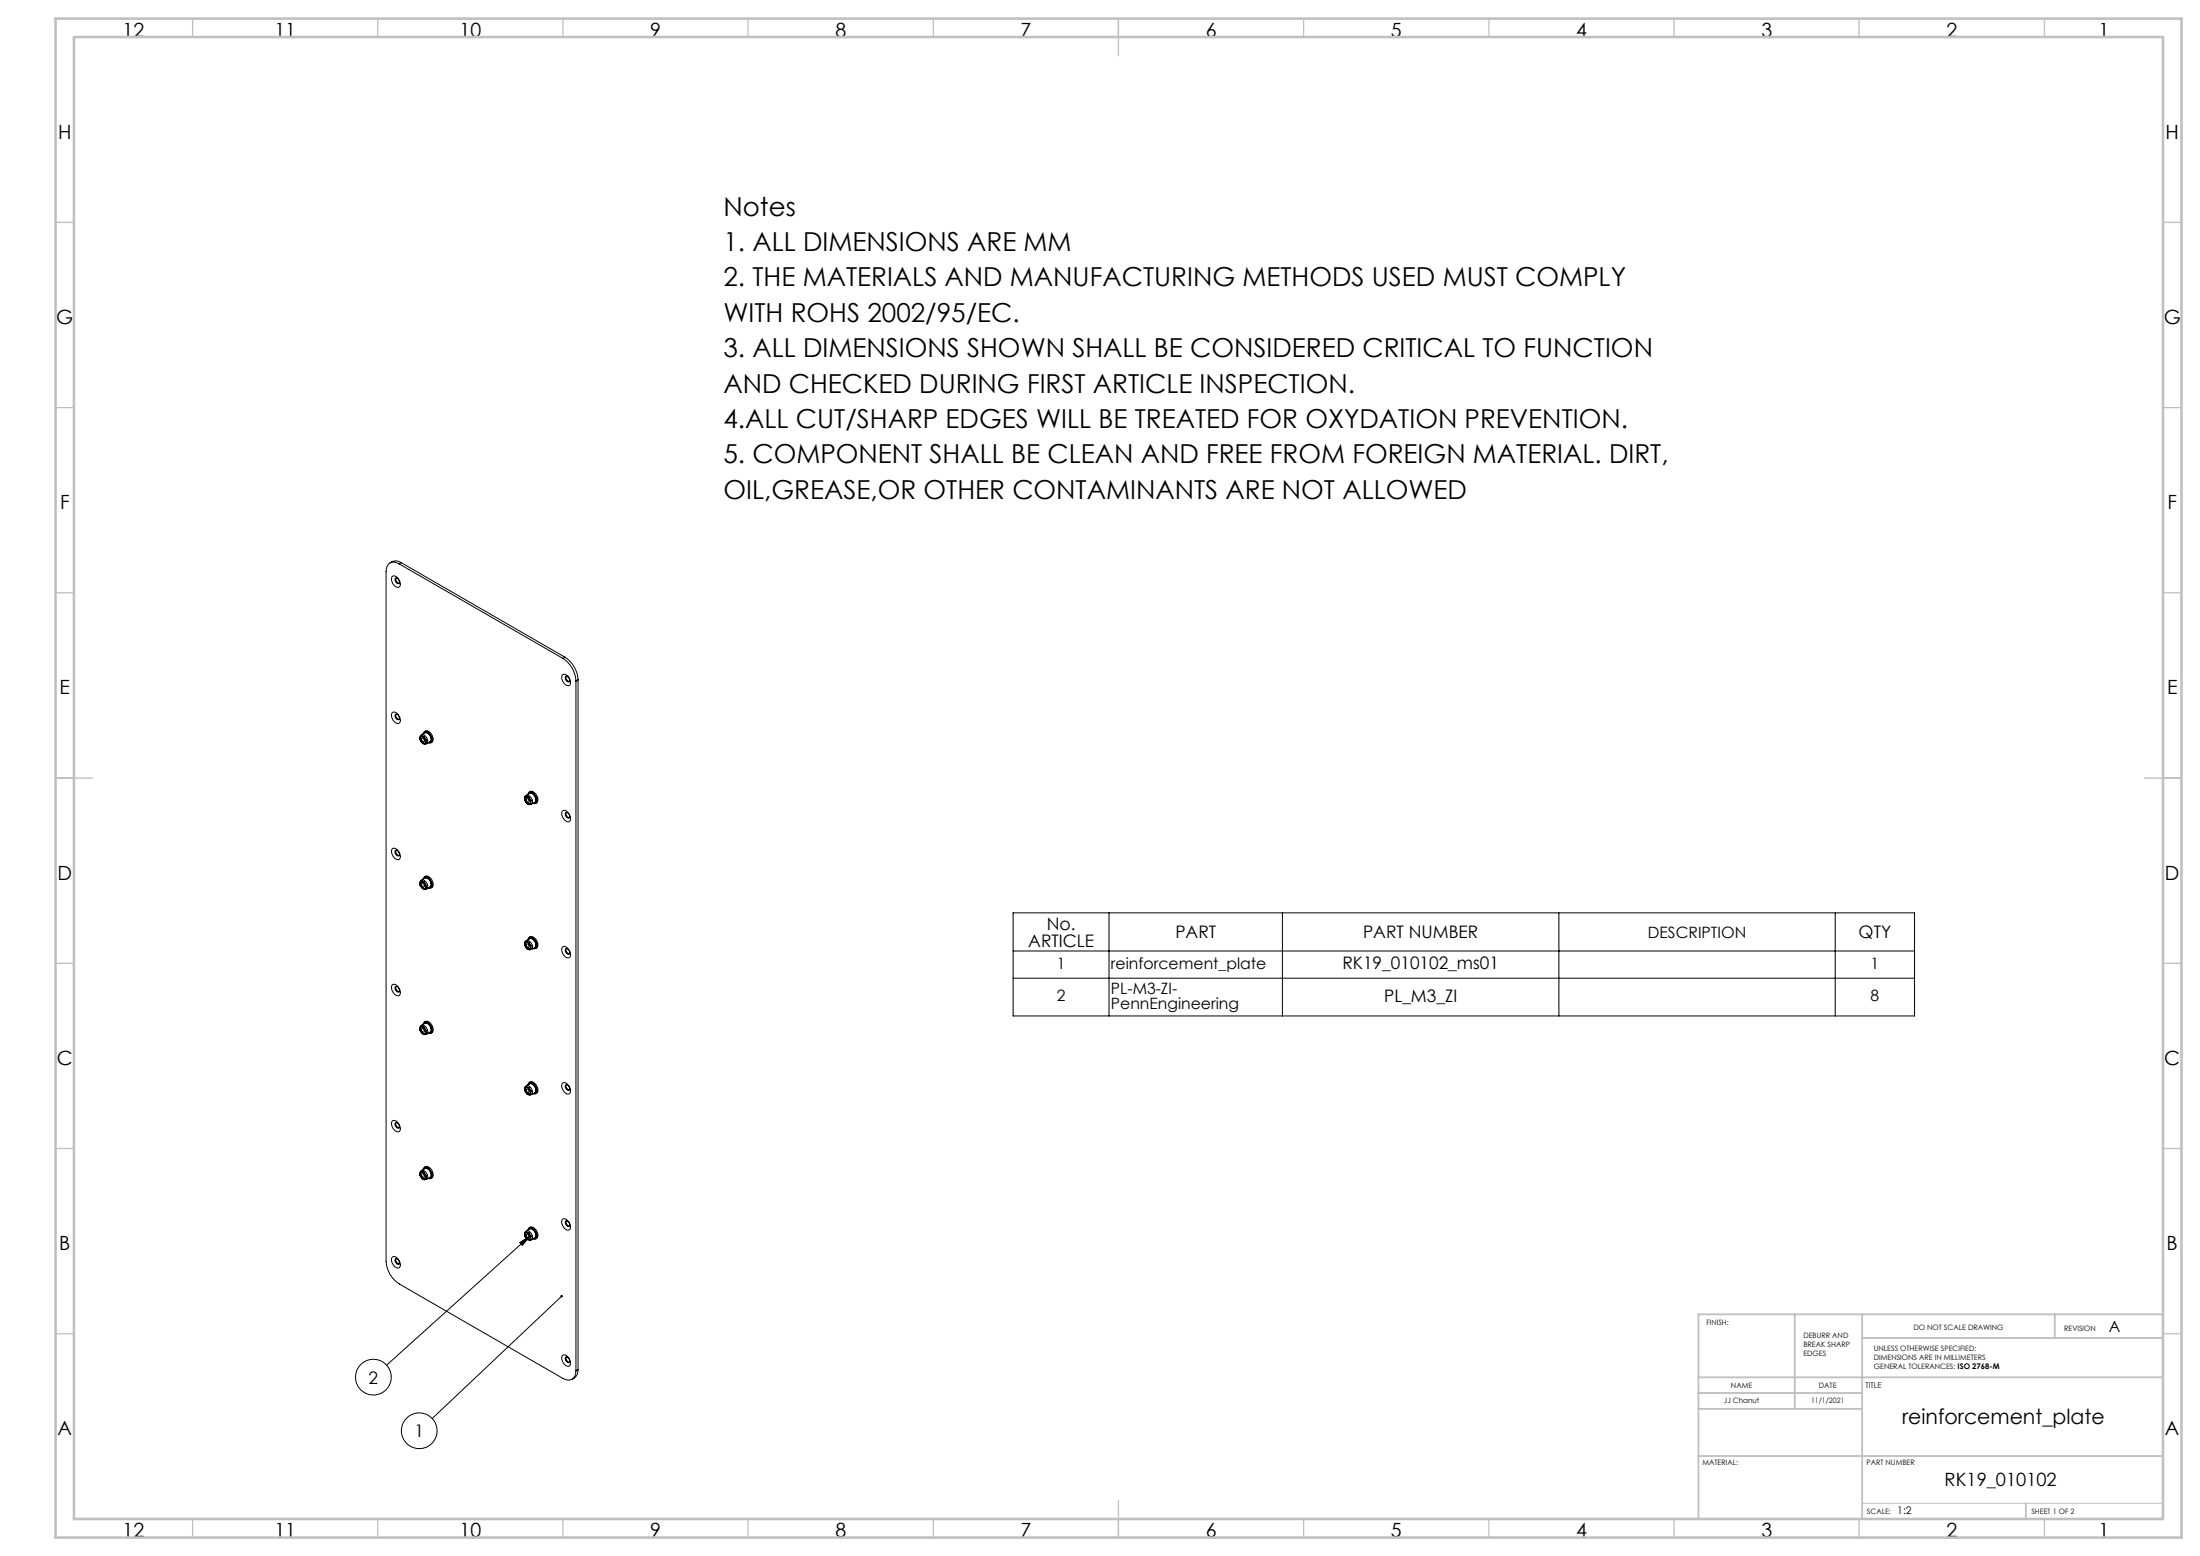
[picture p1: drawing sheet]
<svg xmlns="http://www.w3.org/2000/svg" width="594mm" height="420mm" viewBox="0 0 594 420" stroke-linecap="round" stroke-linejoin="round" font-family="sans-serif">
<g fill="none" stroke="#000" stroke-width=".27">
<path d="M105.8 155.7a1.36 1.36 0 0 1 2 1 1.32 1.32 0 0 1-.2 1.9 2.22 2.22 0 0 1-1.8-2.9zM106.7 156.2a.86 .86 0 0 1 1 .3 .86 .86 0 0 1 0 1h-.5l-.4-.5zM106.9 156a1.11 1.11 0 0 0 .9 1.4M107.8 152.2a2.15 2.15 0 0 0-2.5-.2 2.15 2.15 0 0 0-1.1 2.3v186.1a7.8 7.8 0 0 0 3.6 6.2l44.2 25.5a2.15 2.15 0 0 0 2.5 .2 2.15 2.15 0 0 0 1-2.3M107.8 152.2l44.2 25.5M108.3 151.9a2.48 2.48 0 0 0-3 .1M108.3 151.9l-.5 .3M108.3 151.9l44.2 25.5M152 177.7a7.8 7.8 0 0 1 3.5 6.2M152.5 177.4a7.8 7.8 0 0 1 3.6 6.1M152.5 177.4l-.5 .3M105.8 192.5l.3-.3a2.02 2.02 0 0 1 1.7 2.9 1.59 1.59 0 0 1-2-1.3l-.1-.5z"/>
<path d="M106.7 193a.84 .84 0 0 1 1 .2 .84 .84 0 0 1 0 1.1l-.7-.3-.3-.5zM106.9 192.8a1.11 1.11 0 0 0 .9 1.4M113.4 199.7l.2 .1M113.4 199.7h.1M113.5 198.7a.97 .97 0 0 1 1-.4 .97 .97 0 0 1 .7 .9 .94 .94 0 0 1 .4 1 .94 .94 0 0 1-.9 .7M113.5 199.7l.1 .1M113.5 199.5h.1M113.5 199.5l-.1 .2M113.5 199.5v.2M113.6 198.6a1.46 1.46 0 0 1 1.2 2.2 1.46 1.46 0 0 1-1.2-2.2zM113.6 198.9l-.1 .6M113.6 199.8l.4 .7"/>
<path d="M113.6 198.8h.1M113.6 198.9h.1M113.6 199.8h.1M113.6 198.8v.1M113.7 198.8h.5M113.7 198.8l-.2-.1 .1 .2M113.7 198.8h.1M113.8 198.3l.9-.5a1.58 1.58 0 0 1 1.4 2.4l-.9 .5M113.9 199.2a.58 .58 0 0 1 .6 .4 .58 .58 0 0 1-.1 .6l-.5-.3zM114.2 198.8h.1M114.2 198.1a.69 .69 0 0 1 .9-.7 2.11 2.11 0 0 1 1.2 3.1h-.7M114.2 198.8v.1"/>
<path d="M114.3 198.8h.1M114.3 198.8l.1 .2M114.4 199l.5 .7M114.4 199h.1M114.6 197.5a1.28 1.28 0 0 1 1.9 .7 1.5 1.5 0 0 1 .1 2.2l-.3 .1M114.6 197.9a1.28 1.28 0 0 1 1.8 1.2v.9l-.4 .3M114.9 199.7h.1M114.9 199.7l.1 .1M114.9 199.9v.6M114.9 199.9l-.1 .6M114.9 199.9h.1M115 199.8h.1"/>
<path d="M115 199.8l-.1 .1M151.8 182.3a1.32 1.32 0 0 1 2 .9 1.32 1.32 0 0 1-.3 1.9 2.2 2.2 0 0 1-1.7-2.8zM152.6 182.7a.87 .87 0 0 1 1 .3 .87 .87 0 0 1 0 1.1l-.6-.2-.4-.6zM152.9 182.5a1.13 1.13 0 0 0 .8 1.5M155.5 183.9v186.1M156.1 183.5l-.6 .4M156.1 183.5v186.2M114 200.5h.1M114 200.5l.1 .1M114.1 200.6h.1M114.2 200.6h.5M114.2 200.6h.1"/>
<path d="M114.2 200.6h-.1M114.7 200.6l.2 .1M114.7 200.6h.1M114.8 200.5l.1 .2M114.8 200.5h.1M114.9 200.7h.1M114.9 200.5v.2l-.2-.1M141.7 216h.1M141.7 216l.2 .1M141.7 215a.73 .73 0 0 1 1.2-.2 1.66 1.66 0 0 1 .6 2.2l-.5 .2M141.8 215.8h.1M141.8 215.8l-.1 .2"/>
<path d="M141.8 215.1h.2M141.8 215.1l.1 .1M141.8 215.1h.1M141.9 215a1.45 1.45 0 0 1 1.2 2.2 1.46 1.46 0 0 1-1.2-2.2zM141.9 215.2l-.1 .6M141.9 216.1l.4 .7M141.9 215.2h.1M141.9 216.1h.1M142 215.1l.5 .1M142 215.1h.1M142.1 214.7l.9-.5a1.58 1.58 0 0 1 1.4 2.4l-.9 .5M142.2 215.6a.56 .56 0 0 1 .6 .3 .56 .56 0 0 1-.2 .7l-.4-.4z"/>
<path d="M142.3 216.8h.1M142.3 216.8l.1 .1M142.4 216.9h.1M142.5 216.9l.5 .1M142.5 216.9h.1M142.5 216.9h-.1M142.5 215.2l.2 .1M142.5 214.4a.74 .74 0 0 1 .5-.6 .74 .74 0 0 1 .8 .1 2.13 2.13 0 0 1 .8 2.9h-.7M142.5 215.2h.1M142.6 215.2h.1M142.6 215.2l.1 .1M142.7 215.3l.5 .7"/>
<path d="M142.7 215.3l.4 .7M142.7 215.3h.1M142.9 213.8a1.28 1.28 0 0 1 1.9 .7 1.48 1.48 0 0 1-.2 2.3M142.9 214.2a1.28 1.28 0 0 1 1.8 1.2v.7l-.4 .5M143 217h.1M143 217h.2M143.1 216.9l.1 .1M143.1 216l.2 .1M143.1 216h.1M143.2 217h.1M143.2 216l.1 .1M143.2 216.8l-.1 .1"/>
<path d="M143.2 216.2l-.1 .7M143.2 216.2h.1M143.3 216.1h.1M143.3 216.1l-.1 .1M151.8 219a1.32 1.32 0 0 1 2 1 1.34 1.34 0 0 1-.3 1.8 2.26 2.26 0 0 1-1.7-2.8zM152.6 219.5a.86 .86 0 0 1 1.1 .3 .86 .86 0 0 1-.1 1l-.6-.2-.4-.6zM152.9 219.3a1.11 1.11 0 0 0 .8 1.4M105.8 229.2a1.32 1.32 0 0 1 2 1 1.32 1.32 0 0 1-.2 1.8 2.2 2.2 0 0 1-1.8-2.8zM106.7 229.7a.86 .86 0 0 1 1 .3 .86 .86 0 0 1 0 1h-.5l-.4-.5zM106.9 229.5a1.13 1.13 0 0 0 .9 1.4M113.4 238.8l.2 .2M113.5 237.9a.97 .97 0 0 1 1-.4 .97 .97 0 0 1 .7 .9 .94 .94 0 0 1 .4 1 .94 .94 0 0 1-.9 .6"/>
<path d="M113.5 238.7h.1M113.5 238.7l-.1 .1M113.5 237.9l.2 .1M113.6 237.8a1.46 1.46 0 0 1 1.2 2.2 1.46 1.46 0 0 1-1.2-2.2zM113.6 238.1l-.1 .6M113.6 239l.4 .7M113.6 238h.1M113.6 238.1h.1M113.6 238v.1M113.7 238h.5M113.7 238l.5 .1M113.7 238h.1"/>
<path d="M113.8 237.5l.9-.5a1.58 1.58 0 0 1 1.4 2.4l-.9 .5M113.9 238.4a.58 .58 0 0 1 .6 .4 .58 .58 0 0 1-.1 .6l-.5-.3zM114 239.7h.1M114 239.7l.1 .1M114.1 239.8h.1M114.2 239.8h.5M114.2 239.8h.1M114.2 238h.1M114.2 239.8h-.1M114.2 237.3a.69 .69 0 0 1 .9-.7 2.11 2.11 0 0 1 1.2 3.1h-.7M114.2 238v.1M114.3 238h.1"/>
<path d="M114.3 238l.1 .2M114.3 238l-.1 .1M114.4 238.2l.5 .6M114.4 238.2l.5 .7M114.4 238.2h.1M114.6 236.7a1.28 1.28 0 0 1 1.9 .7 1.5 1.5 0 0 1 .1 2.2l-.3 .1M114.6 237.1a1.28 1.28 0 0 1 1.8 1.2v.9l-.4 .3M114.7 239.8h.1M114.7 239.8l.2 .1M114.8 239.7l.1 .2M114.8 239.7h.1M114.9 239.9h.1"/>
<path d="M114.9 238.8v.1M114.9 239.7v.2M114.9 238.8l.1 .2M114.9 238.9l.1 .1M114.9 239.1v.6M114.9 239.1l-.1 .6M114.9 239.1h.1M115 239h.1M115 239l-.1 .1M141.7 255.2h.1M141.7 255.2l.2 .1M141.7 254.2a.73 .73 0 0 1 1.2-.2 1.66 1.66 0 0 1 .6 2.2l-.5 .2"/>
<path d="M141.8 255h.1M141.8 255l-.1 .2M141.8 254.3h.2M141.8 254.3l.1 .1M141.8 254.3h.1M141.9 254.2a1.46 1.46 0 0 1 1.2 2.1 1.46 1.46 0 0 1-1.2-2.1zM141.9 254.4l-.1 .6M141.9 255.3l.4 .7M141.9 254.4l-.2 .8M141.9 254.4h.1M141.9 255.3h.1M142 254.3l.5 .1"/>
<path d="M142 254.3h.1M142.1 253.9l.9-.6a1.58 1.58 0 0 1 1.4 2.4l-.9 .6M142.2 254.8a.56 .56 0 0 1 .6 .3 .56 .56 0 0 1-.2 .6l-.4-.3zM142.3 256h.1M142.3 256l.1 .1M142.4 256.1h.1M142.5 256.1l.5 .1M142.5 256.1h.1M142.5 256.1h-.1M142.5 253.6a.74 .74 0 0 1 .5-.6 .74 .74 0 0 1 .8 .1 2.13 2.13 0 0 1 .8 2.9h-.7M142.5 254.4h.1M142.6 254.4h.1"/>
<path d="M142.6 254.3l.1 .2M142.6 254.3l-.1 .1M142.6 254.4h-.1M142.7 254.5l.5 .7M142.7 254.5l.4 .7M142.7 254.5h.1M142.9 253a1.28 1.28 0 0 1 1.9 .7 1.48 1.48 0 0 1-.2 2.3M142.9 253.4a1.28 1.28 0 0 1 1.8 1.2v.7l-.4 .5M143 256.2h.1M143 256.2h.2M143.1 256.1l.1 .1M143.1 255.2l.2 .1"/>
<path d="M143.1 255.2h.1M143.2 256.2h.1M143.2 255.2l.1 .1M143.2 256l-.1 .1M143.2 255.4l-.1 .7M143.2 255.4h.1M143.3 255.3h.1M143.3 255.3l-.1 .1M152 255.5a2.06 2.06 0 0 1 1.8 2.9 1.59 1.59 0 0 1-2-1.3 1.19 1.19 0 0 1 .2-1.6zM152.8 256.1a.99 .99 0 0 1 .8 1.4 .99 .99 0 0 1-.8-1.4zM152.9 256a1.13 1.13 0 0 0 .8 1.5M273.5 246.4h243.4v27.8h-243.4z"/>
<path d="M273.5 256.7h243.4M299.4 246.4v27.8M346.3 246.4v27.8M420.9 246.4v27.8M495.5 246.4v27.8M105.8 265.9l.3-.2a2.03 2.03 0 0 1 1.7 3 1.65 1.65 0 0 1-2-1.4l-.1-.5zM106.7 266.4a.81 .81 0 0 1 1 .4 .81 .81 0 0 1-.2 1l-.7-.5zM106.9 266.3a1.11 1.11 0 0 0 .9 1.4M113.4 278l.2 .2M113.5 277.1a.97 .97 0 0 1 1-.4 .97 .97 0 0 1 .7 .8 .94 .94 0 0 1 .4 1.1 .94 .94 0 0 1-.9 .6M113.5 277.9h.1M113.5 277.9l-.1 .1"/>
<path d="M113.5 277.1l.2 .1M113.6 277a1.46 1.46 0 0 1 1.2 2.2 1.46 1.46 0 0 1-1.2-2.2zM113.6 277.3l-.1 .6M113.6 278.2l.4 .7M113.6 277.2h.1M113.6 277.3h.1M113.6 277.2v.1M113.6 278.1v.1M113.7 277.2h.5M113.7 277.2l.5 .1M113.7 277.2h.1M113.8 276.7l.9-.5a1.59 1.59 0 0 1 1.4 2.4l-.9 .5"/>
<path d="M113.9 277.6a.58 .58 0 0 1 .6 .4 .58 .58 0 0 1-.1 .6l-.5-.3zM114 278.9h.1M114 278.9l.2 .1M114.2 279h.5M114.2 279h.1M114.2 277.2h.1M114.2 276.5a.69 .69 0 0 1 .9-.7 2.11 2.11 0 0 1 1.2 3.1h-.7M114.2 277.2v.1M114.3 277.2h.1M114.3 277.2l.1 .2M114.3 277.2l-.1 .1M114.4 277.4l.5 .6"/>
<path d="M114.4 277.4l.5 .7M114.4 277.4h.1M114.6 275.9a1.28 1.28 0 0 1 1.9 .7 1.5 1.5 0 0 1 .1 2.1l-.3 .2M114.6 276.3a1.23 1.23 0 0 1 1.8 1.2v.9l-.4 .3M114.7 279l.2 .1M114.7 279h.1M114.8 278.9l.1 .2M114.8 278.9h.1M114.9 279.1h.1M114.9 278v.1M114.9 278.9v.2l-.2-.1M114.9 278l.1 .2"/>
<path d="M114.9 278.1l.1 .1M114.9 278.3v.6M114.9 278.3l-.1 .6M114.9 278.3h.1M115 278.2h.1M115 278.2l-.1 .1M273.5 264h243.4M141.7 294.4h.1M141.7 294.4l.2 .1M141.7 293.4a.73 .73 0 0 1 1.2-.2 1.66 1.66 0 0 1 .6 2.2l-.5 .2M141.8 294.2v.1M141.8 294.3l-.1 .1"/>
<path d="M141.8 293.5h.2M141.8 293.5l.1 .1M141.8 293.5h.1M141.9 293.4a1.46 1.46 0 0 1 1.2 2.1 1.46 1.46 0 0 1-1.2-2.1zM141.9 293.6l-.1 .7M141.9 294.5l.4 .7M141.9 293.6h.1M141.9 294.5h.1M142 293.5l.5 .1M142 293.5h.1M142.1 293.1l.9-.6a1.58 1.58 0 0 1 1.4 2.4l-.9 .6M142.2 294a.56 .56 0 0 1 .6 .3 .56 .56 0 0 1-.2 .6l-.4-.3z"/>
<path d="M142.3 295.2h.1M142.3 295.2l.1 .1M142.4 295.3h.1M142.5 295.3l.5 .1M142.5 295.3h.1M142.5 295.3h-.1M142.5 292.8a.74 .74 0 0 1 .5-.6 .74 .74 0 0 1 .8 .1 2.13 2.13 0 0 1 .8 2.9h-.7M142.5 293.6h.1M142.6 293.6h.1M142.6 293.5l.1 .2M142.6 293.5l-.1 .1M142.6 293.6h-.1"/>
<path d="M142.7 293.7l.5 .7M142.7 293.7l.4 .7M142.7 293.7h.1M142.9 292.2a1.28 1.28 0 0 1 1.9 .7 1.48 1.48 0 0 1-.2 2.3M142.9 292.6a1.28 1.28 0 0 1 1.8 1.2v.7l-.4 .5M143 295.4h.1M143 295.4h.2M143.1 295.3l.1 .1M143.1 294.4l.2 .1M143.1 294.4h.1M143.2 295.4h.1M143.2 294.4l.1 .1"/>
<path d="M143.2 295.2l-.1 .1M143.2 294.6l-.1 .7M143.2 294.6h.1M143.3 294.5h.1M143.3 294.5l-.1 .1M151.8 292.5a1.32 1.32 0 0 1 2 1 1.34 1.34 0 0 1-.3 1.8 2.26 2.26 0 0 1-1.7-2.8zM152.6 293a.86 .86 0 0 1 1.1 .3 .86 .86 0 0 1-.1 1l-.6-.2-.4-.6zM152.9 292.8a1.11 1.11 0 0 0 .8 1.4M106.1 302.5a2.06 2.06 0 0 1 1.7 2.9 1.59 1.59 0 0 1-2-1.4 1.19 1.19 0 0 1 .3-1.5zM106.8 303a.99 .99 0 0 1 .9 1.5 .99 .99 0 0 1-.9-1.5zM106.9 303a1.13 1.13 0 0 0 .9 1.4M113.4 317.2l.2 .2"/>
<path d="M113.5 316.3a.97 .97 0 0 1 1-.4 .97 .97 0 0 1 .7 .8 .94 .94 0 0 1 .4 1.1 .94 .94 0 0 1-.9 .6M113.5 317.1h.1M113.5 317.1l-.1 .1M113.6 316.2a1.46 1.46 0 0 1 1.2 2.2 1.46 1.46 0 0 1-1.2-2.2zM113.6 316.5l-.1 .6M113.6 317.4l.4 .6M113.6 316.4h.1M113.6 316.5h.1M113.6 316.4v.1M113.7 316.4l.5 .1M113.7 316.4l-.2-.1 .1 .2M113.7 316.4h.1"/>
<path d="M113.8 315.9l.9-.5a1.59 1.59 0 0 1 1.4 2.4l-.9 .5M113.9 316.8a.58 .58 0 0 1 .6 .3 .58 .58 0 0 1-.1 .7l-.5-.3zM114 318h.1M114 318l.1 .2M114.1 318.2h.1M114.2 318.2h.5M114.2 318.2h-.1M114.2 318.2h.1M114.2 315.7a.69 .69 0 0 1 .9-.7 2.11 2.11 0 0 1 1.2 3.1h-.7M114.2 316.4v.1M114.3 316.4h.1M114.3 316.4l.1 .2"/>
<path d="M114.3 316.4l-.1 .1M114.4 316.6l.5 .7M114.4 316.6h.1M114.6 315a1.28 1.28 0 0 1 1.9 .8 1.5 1.5 0 0 1 .1 2.1l-.3 .2M114.6 315.5a1.23 1.23 0 0 1 1.8 1.2v.9l-.4 .3M114.7 318.2h.1M114.7 318.2l.2 .1M114.8 318.1l.1 .2M114.8 318.1h.1M114.9 318.3h.1M114.9 317.2v.1M114.9 318.1v.2"/>
<path d="M114.9 317.3l.1 .1M114.9 317.5v.6M114.9 317.5l-.1 .6M114.9 317.5h.1M115 317.4h.1M115 317.4l-.1 .1M105.8 339.4l.3-.2a2.03 2.03 0 0 1 1.7 2.9 1.59 1.59 0 0 1-2-1.3l-.1-.5zM106.7 339.9a.81 .81 0 0 1 1 .4 .81 .81 0 0 1-.2 1l-.7-.5zM106.9 339.7a1.11 1.11 0 0 0 .9 1.5M140.3 335.4l2.9-1.8-2.2 2.6zM141.7 333.6h.1M141.7 333.6l.2 .1"/>
<path d="M141.7 332.6a.73 .73 0 0 1 1.2-.2 1.66 1.66 0 0 1 .6 2.2l-.5 .2M141.8 333.5l-.1 .1M141.8 333.4v.1M141.8 332.7l.1 .1M141.8 332.7h.2M141.9 332.5a1.46 1.46 0 0 1 1.2 2.2 1.46 1.46 0 0 1-1.2-2.2zM141.9 332.8l-.1 .7M141.9 333.7l.4 .7M141.9 333.7l.4 .6M141.9 332.8h.1M141.9 333.7h.1M141.9 332.7h-.1"/>
<path d="M142 332.7l.5 .1M142 332.7h-.2l.1 .1M142 332.7h.1M142.1 332.3l.9-.6a1.58 1.58 0 0 1 1.4 2.4l-.9 .6M142.2 333.1a.56 .56 0 0 1 .6 .4 .56 .56 0 0 1-.2 .6l-.4-.3zM142.3 334.4l.1 .1M142.3 334.3l.1 .2M142.3 334.3v.1M142.4 334.5h.1M142.5 334.5l.5 .1M142.5 334.5h.1M142.5 334.5h-.1"/>
<path d="M142.5 332.8l.2 .1M142.5 332a.74 .74 0 0 1 .5-.6 .74 .74 0 0 1 .8 .1 2.13 2.13 0 0 1 .8 2.9h-.7M142.5 332.8h.1M142.6 332.8h.1M142.6 332.8h-.1M142.6 332.8l.1 .1M142.7 332.9l.5 .7M142.7 332.9l.4 .7M142.7 332.9h.1M142.9 331.4a1.28 1.28 0 0 1 1.9 .7 1.48 1.48 0 0 1-.2 2.3M142.9 331.8a1.28 1.28 0 0 1 1.8 1.2v.7l-.4 .5M143 334.6h.1"/>
<path d="M143 334.6h.2M143.1 334.5l.1 .1M143.1 333.6l.2 .1M143.1 333.6h.1M143.2 334.6h.1M143.2 333.6l.1 .1M143.2 334.4l-.1 .1M143.2 333.6l-38.8 34.9M143.2 333.8l-.1 .7M143.2 333.8h.1M143.3 333.7h.1M143.3 333.7l-.1 .1"/>
<path d="M152 329a2.06 2.06 0 0 1 1.8 2.9 1.59 1.59 0 0 1-2-1.3 1.22 1.22 0 0 1 .2-1.6zM152.6 329.7l.2-.1a.95 .95 0 0 1 .8 1.4l-.6-.2-.4-.5zM152.9 329.5a1.13 1.13 0 0 0 .8 1.5M151.7 349.9l-35 33M151.8 366a1.36 1.36 0 0 1 2 .9 1.32 1.32 0 0 1-.3 1.9 2.22 2.22 0 0 1-1.7-2.8zM152.6 366.4a.87 .87 0 0 1 1 .4 .87 .87 0 0 1 0 1l-.6-.3-.4-.5zM152.9 366.3a1.11 1.11 0 0 0 .8 1.4M156.1 369.7a2.53 2.53 0 0 1-1.6 2.6M156.1 369.7l-.6 .3"/>
<circle cx="100.8" cy="371.7" r="4.8"/>
<circle cx="113.2" cy="386.2" r="4.8"/>
</g>
<path d="M502.8 405.8h81.2" fill="none" stroke="#c0c0c0" stroke-width=".27"/>
<g fill="none" stroke="#c0c0c0" stroke-width=".35">
<path d="M52 5v5M102 5v5M152 5v5M202 5v5M252 5v5M302 5v10M352 5v5M402 5v5M452 5v5M502 5v5M552 5v5M15 60h5"/>
<path d="M584 60h5M15 110h5M584 110h5M15 160h5M584 160h5M15 210h10M579 210h10M15 260h5M584 260h5M15 310h5M584 310h5M15 360h5"/>
<path d="M584 360h5M52 410v5M102 410v5M152 410v5M202 410v5M252 410v5M302 405v10M352 410v5M402 410v5M452 410v5M502 410v5M552 410v5"/>
</g>
<path d="M484.6 354.8v25.5M502.8 354.8v55.2M554.8 354.8v6.4M584 354.8h-125.4v55.2M458.6 371.8h125.4M458.6 376h44.2M502.8 361.2h81.2M458.6 380.3h44.2M458.6 393h125.4M547 405.8v4.2" fill="none" stroke="#c0c0c0" stroke-width=".5"/>
<path d="M15 5h574v410h-574zM20 10h564v400h-564z" fill="none" stroke="#c0c0c0" stroke-width=".7"/>
<path d="M151.5 349.5a.35 .35 0 0 0-.2 .5 .35 .35 0 0 0 .5 .2 .35 .35 0 0 0 .1-.5l-.2 .2 .2-.2zM140.3 335.4l2.9-1.8-2.2 2.6z" fill="#000"/>
<g font-size="7.1">
<text x="195.3" y="58.2">Notes</text>
<text x="195.3" y="67.8">1. ALL DIMENSIONS ARE MM</text>
<text x="195.3" y="77.3">2. THE MATERIALS AND MANUFACTURING METHODS USED MUST COMPLY</text>
<text x="195.3" y="86.9">WITH ROHS 2002/95/EC.</text>
<text x="195.3" y="96.4">3. ALL DIMENSIONS SHOWN SHALL BE CONSIDERED CRITICAL TO FUNCTION</text>
<text x="195.3" y="106">AND CHECKED DURING FIRST ARTICLE INSPECTION.</text>
<text x="195.3" y="115.5">4.ALL CUT/SHARP EDGES WILL BE TREATED FOR OXYDATION PREVENTION.</text>
<text x="195.3" y="125.1">5. COMPONENT SHALL BE CLEAN AND FREE FROM FOREIGN MATERIAL. DIRT,</text>
<text x="195.3" y="134.6">OIL,GREASE,OR OTHER CONTAMINANTS ARE NOT ALLOWED</text>
</g>
<text font-size="5.6" x="513.6" y="384.5">reinforcement_plate</text>
<g font-size="5.3">
<text x="33.1" y="9.9">12</text>
<text x="74.1" y="9.9">11</text>
<text x="124.1" y="9.9">10</text>
<text x="175.6" y="9.9">9</text>
<text x="225.6" y="9.9">8</text>
<text x="275.6" y="9.9">7</text>
<text x="325.6" y="9.9">6</text>
<text x="375.6" y="9.9">5</text>
<text x="425.6" y="9.9">4</text>
<text x="475.6" y="9.9">3</text>
<text x="525.6" y="9.9">2</text>
<text x="566.6" y="9.9">1</text>
<text x="15.7" y="37.4">H</text>
<text x="584.7" y="37.4">H</text>
<text x="15.2" y="87.4">G</text>
<text x="584.2" y="87.4">G</text>
<text x="16.2" y="137.4">F</text>
<text x="585.2" y="137.4">F</text>
<text x="16.1" y="187.4">E</text>
<text x="585.1" y="187.4">E</text>
<text x="15.5" y="237.4">D</text>
<text x="584.5" y="237.4">D</text>
<text x="15.4" y="287.4">C</text>
<text x="584.4" y="287.4">C</text>
<text x="16" y="337.4">B</text>
<text x="585" y="337.4">B</text>
<text x="15.5" y="387.4">A</text>
<text x="584.5" y="387.4">A</text>
<text x="33.1" y="414.9">12</text>
<text x="74.1" y="414.9">11</text>
<text x="124.1" y="414.9">10</text>
<text x="175.6" y="414.9">9</text>
<text x="225.6" y="414.9">8</text>
<text x="275.6" y="414.9">7</text>
<text x="325.6" y="414.9">6</text>
<text x="375.6" y="414.9">5</text>
<text x="425.6" y="414.9">4</text>
<text x="475.6" y="414.9">3</text>
<text x="525.6" y="414.9">2</text>
<text x="566.6" y="414.9">1</text>
</g>
<text font-size="4.9" x="525.1" y="401.1">RK19_010102</text>
<g font-size="4.7">
<text x="282.6" y="251">No.</text>
<text x="277.6" y="255.5">ARTICLE</text>
<text x="317.3" y="253.2">PART</text>
<text x="368" y="253.2">PART NUMBER</text>
<text x="501.8" y="253.2">QTY</text>
<text x="362.4" y="261.6">RK19_010102_ms01</text>
<text x="373.7" y="270.4">PL_M3_ZI</text>
<text x="99.5" y="373.4">2</text>
<text x="111.9" y="387.9">1</text>
</g>
<g font-size="4.2">
<text x="444.9" y="253.1">DESCRIPTION</text>
<text x="285.3" y="261.5">1</text>
<text x="300" y="261.5">reinforcement_plate</text>
<text x="505.1" y="261.5">1</text>
<text x="300" y="268.2">PL-M3-ZI-</text>
<text x="285.3" y="270.2">2</text>
<text x="300" y="272.3">PennEngineering</text>
<text x="505.1" y="270.2">8</text>
<text x="569.3" y="359.6">A</text>
</g>
<text font-size="2.8" x="512.3" y="408.6">1:2</text>
<text font-size="2.1" x="503.7" y="374.6">TITLE</text>
<g font-size="2">
<text x="460.8" y="357.6">FINISH:</text>
<text x="516.6" y="359">DO NOT SCALE DRAWING</text>
<text x="557.3" y="359.2">REVISION</text>
<text x="486.9" y="361.1">DEBURR AND</text>
<text x="486.9" y="363.6">BREAK SHARP</text>
<text x="506" y="364.6">UNLESS OTHERWISE SPECIFIED:</text>
<text x="486.9" y="366.1">EDGES</text>
<text x="506" y="367.1">DIMENSIONS ARE IN MILLIMETERS</text>
<text x="506" y="369.6">GENERAL TOLERANCES: ISO 2768-M</text>
<text x="467.4" y="374.6">NAME</text>
<text x="491.1" y="374.6">DATE</text>
<text x="465.5" y="378.7">JJ Chanut</text>
<text x="489" y="378.6">11/1/2021</text>
<text x="459.6" y="395.5">MATERIAL:</text>
<text x="504" y="395.5">PART NUMBER</text>
<text x="504.1" y="408.6">SCALE:</text>
<text x="548.5" y="408.6">SHEET 1 OF 2</text>
</g>
</svg>
